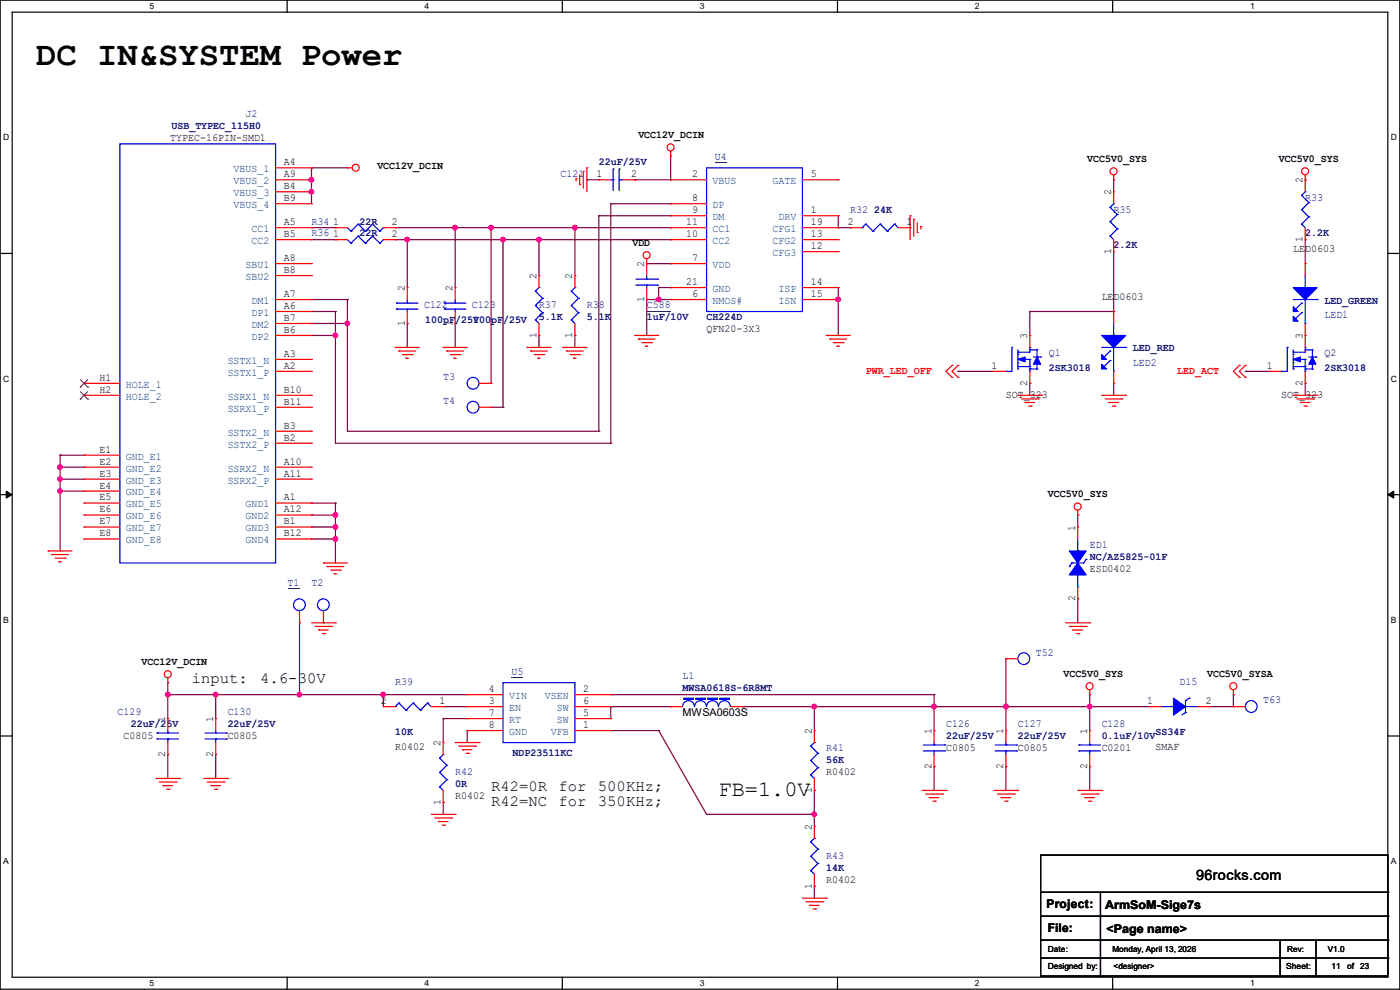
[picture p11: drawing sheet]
<svg xmlns="http://www.w3.org/2000/svg" width="297mm" height="210mm" viewBox="0 0 297 210" stroke-linecap="round" stroke-linejoin="round" font-family="sans-serif">
<path d="M0 0h297v209.8h-297zM2.6 2.6h291.8v204.7h-291.8z" fill="none" stroke="#000" stroke-width=".25"/>
<g fill="#fff">
<path d="M31.7 .3h1v2h-1z"/>
<path d="M31.7 207.6h1v1.9h-1z"/>
</g>
<path d="M60.9 0v2.6M60.9 207.3v2.5" fill="none" stroke="#000" stroke-width=".25"/>
<g fill="#fff">
<path d="M90.1 .3h1v2h-1z"/>
<path d="M90.1 207.6h1v1.9h-1z"/>
</g>
<path d="M119.3 0v2.6M119.3 207.3v2.5" fill="none" stroke="#000" stroke-width=".25"/>
<g fill="#fff">
<path d="M148.5 .3h.9v2h-.9z"/>
<path d="M148.5 207.6h.9v1.9h-.9z"/>
</g>
<path d="M177.7 0v2.6M177.7 207.3v2.5" fill="none" stroke="#000" stroke-width=".25"/>
<g fill="#fff">
<path d="M206.8 .3h1v2h-1z"/>
<path d="M206.8 207.6h1v1.9h-1z"/>
</g>
<path d="M236.1 0v2.6M236.1 207.3v2.5" fill="none" stroke="#000" stroke-width=".25"/>
<g fill="#fff">
<path d="M265.2 .3h1v2h-1z"/>
<path d="M265.2 207.6h1v1.9h-1z"/>
<path d="M.7 28.2h1.2v1.9h-1.2z"/>
<path d="M295.1 28.2h1.2v1.9h-1.2z"/>
<path d="M.7 79.3h1.2v2h-1.2z"/>
<path d="M295.1 79.3h1.2v2h-1.2z"/>
</g>
<path d="M0 53.8h2.6M294.4 53.8h2.6" fill="none" stroke="#000" stroke-width=".25"/>
<g fill="#fff">
<path d="M.7 130.5h1.2v2h-1.2z"/>
<path d="M295.1 130.5h1.1v2h-1.1z"/>
</g>
<path d="M0 104.9h2.6M294.4 104.9h2.6" fill="none" stroke="#000" stroke-width=".25"/>
<path d="M1.3 104.2l1.3 .7-1.3 .8zM294.4 104.9l1.3-.7v1.5z" fill="#000" stroke="#000" stroke-width=".21"/>
<g fill="#fff">
<path d="M.7 181.7h1.2v2h-1.2z"/>
<path d="M295.1 181.7h1.1v2h-1.1z"/>
</g>
<g fill="none" stroke="#000" stroke-width=".25">
<path d="M0 156.1h2.6M294.4 156.1h2.6M220.8 181.4h73.6v25.7h-73.6zM220.8 189.3h73.6M220.8 194.4h73.6M220.8 199.4h73.6M233.5 189.3v17.8M271.6 199.4v7.7M279.2 199.4v7.7M294.4 189.3h.1M294.4 194.4h.1M294.4 199.4h.1"/>
<path d="M220.8 203.2h73.6M233.5 207.1h.1M271.6 207.1h.1M279.2 207.1h.1M294.4 203.2h.1"/>
</g>
<g fill="none" stroke="#800040" stroke-width=".25">
<path d="M66.1 35.6h.1M66.1 38.1h.1M66.1 35.6h7.6M66.1 35.6v7.6M124.5 38.1h.1M124.5 38.1h2.5M134.7 38.1h.1M134.7 38.1h7.6M142.3 38.1h.1M142.3 33.1v5M236.3 38.1h.1M236.3 38.1v2.6"/>
<path d="M66.1 40.7h.1M66.1 50.8h5.1M66.1 48.3h5.1M71.2 50.8h.1M71.2 48.3h.1M83.9 50.8h.1M83.9 48.3h.1M83.9 50.8h58.4M83.9 48.3h58.4M86.4 50.8h.1M86.4 50.8v10.2M96.6 48.3h.1"/>
<path d="M96.6 48.3v12.7M104.2 48.3h.1M104.2 48.3v33M106.7 50.8h.1M106.7 50.8v35.6M114.3 50.8h.1M114.3 50.8v7.7M122 48.3h.1M122 48.3v10.2M127 45.8h.1M127 45.8v45.7M127 45.8h15.3"/>
<path d="M129.6 43.2h.1M129.6 43.2h12.7M129.6 43.2v50.8M137.2 55.9h5.1M142.3 48.3h.1M142.3 50.8h.1M142.3 55.9h.1M177.8 48.3h.1M177.8 48.3h2.6M177.8 45.8v2.5M180.4 48.3h.1M236.3 53.4h.1"/>
<path d="M236.3 53.4v12.7M276.9 50.8h.1M276.9 50.8v5.1M66.1 63.5h.1M66.1 68.6h.1M66.1 66.1h.1M66.1 71.2h.1M66.1 63.5h7.6M66.1 68.6h7.6M66.1 66.1h5.1M66.1 71.2h5.1M71.2 66.1h.1"/>
<path d="M71.2 71.2h.1M71.2 66.1v27.9h58.4M73.7 63.5h.1M73.7 68.6h.1M73.7 63.5v28h53.3M86.4 68.6h.1M86.4 68.6v5.1M96.6 68.6h.1M96.6 68.6v5.1M114.3 71.2h.1M114.3 71.2v2.5M122 71.2h.1"/>
<path d="M122 71.2v2.5M137.2 63.5h.1M137.2 63.5h5.1M137.2 63.5v7.7M139.7 61h.1M139.7 63.5h.1M139.7 61v2.5M139.7 61h2.6M142.3 61h.1M142.3 63.5h.1M177.8 71.2h.1M177.8 63.5h.1"/>
<path d="M177.8 61v10.2M203.2 78.8h.1M203.2 78.8h7.7M218.5 66.1h.1M218.5 66.1h17.8M218.5 66.1v5.1M236.3 66.1h.1M264.2 78.8h.1M264.2 78.8h5.1M12.7 96.6h.1M12.7 99.1h.1M12.7 96.6h5.1"/>
<path d="M12.7 96.6v20.3M12.7 99.1h5.1M104.2 86.4h2.5M106.7 86.4h.1M127 91.5h.1M129.6 94h.1M218.5 81.3h.1M218.5 81.3v2.6M236.3 81.3h.1M236.3 81.3v2.6M276.9 81.3h.1M276.9 81.3v2.6"/>
<path d="M12.7 101.6h.1M12.7 104.2h.1M12.7 101.6h5.1M12.7 104.2h5.1M66.1 106.7h.1M66.1 109.3h.1M66.1 111.8h.1M66.1 114.3h.1M66.1 106.7h5.1M66.1 109.3h5.1M66.1 111.8h5.1M66.1 114.3h5.1"/>
<path d="M71.2 106.7h.1M71.2 109.3h.1M71.2 111.8h.1M71.2 114.3h.1M71.2 106.7v12.7M228.6 109.3h.1M228.6 109.3v2.5M63.5 132.1h.1M63.5 132.1v15.3M213.4 139.7h.1M213.4 139.7v15.3M228.6 127h.1"/>
<path d="M228.6 127v5.1M35.6 147.4h.1M35.6 144.8h.1M35.6 147.4h63.5M35.6 144.8v7.6M45.8 147.4h.1M45.8 147.4v5M63.5 147.4h.1M81.3 147.4h.1M81.3 147.4v2.5M94 152.4h.1M94 149.9h.1"/>
<path d="M94 152.4v5.1M94 149.9h5.1M94 152.4h5.1M99.1 155h.1M99.1 155v2.5M129.6 155h.1M129.6 149.9h.1M129.6 147.4h68.6M129.6 155h10.1M129.6 149.9h12.7M129.6 149.9v2.5M139.7 155h.1"/>
<path d="M139.7 155l10.2 17.8M142.3 149.9h.1M157.5 149.9h.1M157.5 149.9h86.4M172.8 149.9h.1M172.8 149.9v5.1M198.2 149.9h.1M198.2 147.4h.1M198.2 147.4v7.6M213.4 149.9h.1M231.2 149.9h.1M231.2 147.4h.1"/>
<path d="M231.2 147.4v7.6M256.6 149.9h5.1M261.7 149.9h.1M261.7 147.4h.1M261.7 147.4v2.5M35.6 160.1h.1M35.6 160.1v5M45.8 160.1h.1M45.8 160.1v5M94 170.2h.1M94 170.2v2.6M149.9 172.8h.1"/>
<path d="M149.9 172.8h22.9M172.8 167.7h.1M172.8 172.8h.1M172.8 167.7v7.6M198.2 162.6h.1M198.2 162.6v5.1M213.4 162.6h.1M213.4 162.6v5.1M231.2 162.6h.1M231.2 162.6v5.1M172.8 188h.1M172.8 188v2.5"/>
</g>
<g fill="#f0f" stroke="#f0f" stroke-width=".25">
<circle cx="71.1" cy="109.2" r=".49"/>
<circle cx="71.1" cy="111.8" r=".49"/>
<circle cx="71.1" cy="114.3" r=".49"/>
<circle cx="12.7" cy="99.1" r=".49"/>
<circle cx="12.7" cy="101.6" r=".49"/>
<circle cx="12.7" cy="104.2" r=".49"/>
<circle cx="121.9" cy="48.3" r=".49"/>
<circle cx="96.5" cy="48.3" r=".49"/>
<circle cx="86.4" cy="50.8" r=".49"/>
<circle cx="73.7" cy="68.6" r=".49"/>
<circle cx="71.1" cy="71.1" r=".49"/>
<circle cx="114.3" cy="50.8" r=".49"/>
<circle cx="66.1" cy="38.1" r=".49"/>
<circle cx="66.1" cy="40.7" r=".49"/>
<circle cx="45.7" cy="147.3" r=".49"/>
<circle cx="35.6" cy="147.3" r=".49"/>
<circle cx="172.7" cy="172.7" r=".49"/>
<circle cx="231.2" cy="149.9" r=".49"/>
<circle cx="213.4" cy="149.9" r=".49"/>
<circle cx="198.1" cy="149.9" r=".49"/>
<circle cx="172.7" cy="149.9" r=".49"/>
<circle cx="81.3" cy="147.3" r=".49"/>
<circle cx="63.5" cy="147.3" r=".49"/>
<circle cx="104.2" cy="48.3" r=".49"/>
<circle cx="106.7" cy="50.8" r=".49"/>
<circle cx="177.8" cy="63.5" r=".49"/>
<circle cx="139.7" cy="63.5" r=".49"/>
</g>
<g fill="none" stroke="#f00" stroke-width=".25">
<path d="M58.5 35.6h7.6M58.5 38.1h7.6M66.1 35.6h.1M66.1 38.1h.1M73.7 35.6h.1M73.7 35.6h1M122.2 37.9h.1M122.2 37.9v.5M123 39.2h.1M123 37.1v2.1M123.7 36.4h.1M123.7 36.4v3.5"/>
<path d="M124.5 35.6h.1M124.5 35.6v5.1M127 38.1h.1M127 38.1h2.6M132.1 38.1h2.6M134.7 38.1h.1M142.3 33.1h.1M142.3 38.1h.1M142.3 32v1.1M142.3 38.1h7.6M170.2 38.1h7.6M177.8 38.1h.1"/>
<path d="M236.3 38.1h.1M236.3 37.1v1M276.9 38.1h.1M276.9 37.1v3.6M58.5 43.2h7.6M58.5 48.3h7.6M58.5 50.8h7.6M58.5 55.9h7.6M58.5 58.5h7.6M58.5 40.7h7.6M66.1 48.3h.1M66.1 55.9h.1"/>
<path d="M66.1 43.2h.1M66.1 58.5h.1M66.1 50.8h.1M66.1 40.7h.1M71.2 48.3h.1M71.2 50.8h.1M71.2 48.3h2.5M71.2 50.8h2.5M81.3 48.3h2.6M81.3 50.8h2.6M83.9 48.3h.1M83.9 50.8h.1"/>
<path d="M114.3 58.5h.1M114.3 58.5v2.5M122 58.5h.1M122 58.5v2.5M137.2 55.9h.1M137.2 54.9v3.6M142.3 43.2h.1M142.3 45.8h.1M142.3 48.3h.1M142.3 50.8h.1M142.3 55.9h.1M142.3 43.2h7.6"/>
<path d="M142.3 45.8h7.6M142.3 48.3h7.6M142.3 50.8h7.6M142.3 55.9h7.6M170.2 45.8h7.6M170.2 48.3h7.6M170.2 50.8h7.6M170.2 53.4h7.6M177.8 53.4h.1M177.8 50.8h.1M177.8 48.3h.1M177.8 45.8h.1"/>
<path d="M180.4 48.3h.1M180.4 48.3h2.5M190.5 48.3h2.6M193.1 45.8h.1M193.1 48.3h.1M193.1 45.8v5M193.8 46.5h.1M193.8 46.5v3.6M194.6 49.3h.1M194.6 47.3v2M195.4 48h.1M195.4 48v.6"/>
<path d="M236.3 53.4h.1M236.3 40.7h.1M236.3 40.7v2.5M236.3 50.8v2.6M276.9 55.9h.1M276.9 50.8h.1M276.9 48.3v2.5M276.9 55.9v2.6M58.5 71.2h7.6M58.5 63.5h7.6M58.5 78.8h7.6M58.5 76.2h7.6"/>
<path d="M58.5 66.1h7.6M58.5 68.6h7.6M66.1 78.8h.1M66.1 76.2h.1M66.1 66.1h.1M66.1 63.5h.1M66.1 68.6h.1M66.1 71.2h.1M83.9 73.7h.1M83.9 73.7h5M84.6 74.5h.1M84.6 74.5h3.6"/>
<path d="M85.4 75.2h2M86.1 76h.1M86.1 76h.6M86.4 68.6h.1M86.4 61h.1M86.4 61v2.5M86.4 66.1v2.5M87.4 75.2h.1M94 73.7h.1M94 73.7h5.1M94.8 74.5h.1M94.8 74.5h3.5"/>
<path d="M95.5 75.2h2.1M96.3 76h.1M96.3 76h.5M96.6 68.6h.1M96.6 61h.1M96.6 61v2.5M96.6 66.1v2.5M97.6 75.2h.1M111.8 73.7h.1M111.8 73.7h5.1M112.6 74.5h.1M112.6 74.5h3.5"/>
<path d="M113.3 75.2h2.1M114.1 76h.1M114.1 76h.5M114.3 71.2h.1M114.3 68.6v2.6M115.4 75.2h.1M119.4 73.7h.1M119.4 73.7h5.1M120.2 74.5h.1M120.2 74.5h3.5M120.9 75.2h2.1M121.7 76h.1"/>
<path d="M121.7 76h.5M122 71.2h.1M122 68.6v2.6M123 75.2h.1M134.7 71.2h.1M134.7 71.2h5M135.4 71.9h.1M135.4 71.9h3.6M136.2 72.7h2M136.9 73.4h.1M136.9 73.4h.6M137.2 63.5h.1"/>
<path d="M137.2 61v2.5M138.2 72.7h.1M142.3 61h.1M142.3 63.5h.1M142.3 61h7.6M142.3 63.5h7.6M170.2 61h7.6M170.2 63.5h7.6M175.3 71.2h.1M175.3 71.2h5.1M176.1 71.9h.1M176.1 71.9h3.5"/>
<path d="M176.8 72.7h2.1M177.6 73.4h.1M177.6 73.4h.5M177.8 63.5h.1M177.8 61h.1M178.9 72.7h.1M202 77.5h.1M202 77.5l-1.3 1.3 1.3 1.3M203.2 77.5h.1M203.2 77.5l-1.2 1.3 1.2 1.3M210.9 78.8h.1M210.9 78.8h2.5"/>
<path d="M218.5 71.2h.1M218.5 71.2v2.5M218.5 78.8v2.5M236.3 66.1h.1M236.3 66.1v2.5M236.3 78.8v2.5M262.9 77.5h.1M262.9 77.5l-1.2 1.3 1.2 1.3M264.2 77.5h.1M264.2 77.5l-1.3 1.3 1.3 1.3M269.3 78.8h.1M269.3 78.8h2.5"/>
<path d="M276.9 71.2h.1M276.9 68.6v5.1M276.9 78.8v2.5M17.8 96.6h.1M17.8 99.1h.1M17.8 81.3h.1M17.8 83.9h.1M17.8 83.9h7.6M17.8 99.1h7.6M17.8 96.6h7.6M17.8 81.3h7.6M58.5 83.9h7.6"/>
<path d="M58.5 99.1h7.6M58.5 86.4h7.6M58.5 91.5h7.6M58.5 94h7.6M66.1 99.1h.1M66.1 86.4h.1M66.1 83.9h.1M66.1 91.5h.1M66.1 94h.1M101.6 86.4h2.6M101.6 81.3h2.6M104.2 81.3h.1"/>
<path d="M104.2 86.4h.1M202 80.1h.1M203.2 80.1h.1M215.9 83.9h5.1M216.7 84.6h3.6M217.5 85.4h.1M217.5 85.4h2M218.2 86.1h.5M218.5 81.3h.1M218.7 86.1h.1M220.3 84.6h.1M221 83.9h.1"/>
<path d="M233.7 83.9h5.1M234.5 84.6h3.5M235.2 85.4h.1M235.2 85.4h2.1M236 86.1h.5M236.3 81.3h.1M236.5 86.1h.1M238 84.6h.1M238.8 83.9h.1M262.9 80.1h.1M264.2 80.1h.1M274.4 83.9h5"/>
<path d="M275.1 84.6h3.6M275.9 85.4h.1M275.9 85.4h2M276.6 86.1h.6M276.9 81.3h.1M277.2 86.1h.1M278.7 84.6h.1M279.4 83.9h.1M10.2 116.9h.1M10.2 116.9h5.1M11 117.6h.1M11 117.6h3.5"/>
<path d="M11.7 118.4h2.1M12.5 119.2h.1M12.5 119.2h.5M13.8 118.4h.1M17.8 101.6h.1M17.8 104.2h.1M17.8 106.7h.1M17.8 109.3h.1M17.8 111.8h.1M17.8 114.3h.1M17.8 106.7h7.6M17.8 101.6h7.6"/>
<path d="M17.8 109.3h7.6M17.8 114.3h7.6M17.8 111.8h7.6M17.8 104.2h7.6M58.5 106.7h7.6M58.5 101.6h7.6M58.5 109.3h7.6M58.5 114.3h7.6M58.5 111.8h7.6M66.1 106.7h.1M66.1 101.6h.1M66.1 109.3h.1"/>
<path d="M66.1 114.3h.1M66.1 111.8h.1M68.6 119.4h.1M68.6 119.4h5.1M228.6 109.3h.1M228.6 111.8h.1M228.6 108.2v1.1M228.6 111.8v2.5M63.5 132.1h.1M63.5 129.6v2.5M66.1 132.1h5.1M66.8 132.9h3.6"/>
<path d="M67.6 133.6h.1M67.6 133.6h2M68.4 134.4h.5M68.6 132.1h.1M68.6 129.6v2.5M68.9 134.4h.1M69.4 120.2h.1M69.4 120.2h3.5M70.1 120.9h2.1M70.4 132.9h.1M70.9 121.7h.1M70.9 121.7h.5"/>
<path d="M71.2 132.1h.1M72.2 120.9h.1M213.4 139.7h.1M213.4 139.7h2.5M226.1 132.1h5.1M226.9 132.9h3.5M227.6 133.6h.1M227.6 133.6h2.1M228.4 134.4h.5M228.6 127h.1M228.6 124.5v2.5M228.9 134.4h.1"/>
<path d="M230.4 132.9h.1M231.2 132.1h.1M35.6 144.8h.1M35.6 152.4h.1M35.6 143.8v1M35.6 152.4v2.6M35.6 157.5v2.6M45.8 152.4h.1M45.8 152.4v2.6M45.8 157.5v2.6M81.3 149.9h.1M81.3 149.9h2.6"/>
<path d="M91.5 149.9h2.5M94 149.9h.1M94 157.5h.1M94 157.5v2.6M96.6 157.5h5M97.3 158.3h3.6M98.1 159h.1M98.1 159h2M98.8 159.8h.6M99.1 149.9h.1M99.1 147.4h.1M99.1 152.4h.1"/>
<path d="M99.1 155h.1M99.1 149.9h7.6M99.1 155h7.6M99.1 147.4h7.6M99.1 152.4h7.6M99.4 159.8h.1M100.9 158.3h.1M101.6 157.5h.1M122 149.9h7.6M122 155h7.6M122 147.4h7.6M122 152.4h7.6"/>
<path d="M129.6 155h.1M129.6 147.4h.1M129.6 152.4h.1M129.6 149.9h.1M142.3 149.9h.1M142.3 149.9h2.5M155 149.9h2.5M157.5 149.9h.1M172.8 155h.1M172.8 155v2.5M198.2 155h.1M198.2 155v2.5"/>
<path d="M213.4 155h.1M213.4 155v2.5M231.2 147.4h.1M231.2 155h.1M231.2 146.3v1.1M231.2 155v2.5M243.9 149.9h.1M243.9 149.9h2.5M254 149.9h2.6M256.6 149.9h.1M261.7 147.4h.1M261.7 149.9h.1"/>
<path d="M261.7 146.3v1.1M261.7 149.9h2.5M33.1 165.1h5M33.8 165.9h3.6M34.6 166.7h.1M34.6 166.7h2M35.3 167.4h.6M35.6 160.1h.1M35.9 167.4h.1M37.4 165.9h.1M38.1 165.1h.1M43.2 165.1h5.1"/>
<path d="M44 165.9h3.5M44.7 166.7h.1M44.7 166.7h2.1M45.5 167.4h.5M45.8 160.1h.1M46 167.4h.1M47.5 165.9h.1M48.3 165.1h.1M91.5 172.8h5.1M92.2 173.5h3.6M93 174.3h.1M93 174.3h2"/>
<path d="M93.8 175h.5M94 170.2h.1M94 167.7v2.5M94.3 175h.1M95.8 173.5h.1M96.6 172.8h.1M172.8 167.7h.1M172.8 175.3h.1M172.8 165.1v2.6M172.8 175.3v2.5M195.6 167.7h5.1M196.4 168.4h3.5"/>
<path d="M197.1 169.2h.1M197.1 169.2h2.1M197.9 170h.5M198.2 162.6h.1M198.2 160.1v2.5M198.4 170h.1M199.9 168.4h.1M200.7 167.7h.1M210.9 167.7h5M211.6 168.4h3.6M212.4 169.2h.1M212.4 169.2h2"/>
<path d="M213.1 170h.6M213.4 162.6h.1M213.4 160.1v2.5M213.7 170h.1M215.2 168.4h.1M215.9 167.7h.1M228.6 167.7h5.1M229.4 168.4h3.6M230.2 169.2h.1M230.2 169.2h2M230.9 170h.5M231.2 162.6h.1"/>
<path d="M231.2 160.1v2.5M231.4 170h.1M233 168.4h.1M233.7 167.7h.1M170.2 190.5h5.1M171 191.3h3.5M171.7 192.1h.1M171.7 192.1h2.1M172.5 192.8h.5M172.8 188h.1M172.8 185.5v2.5M173 192.8h.1"/>
<path d="M174.5 191.3h.1M175.3 190.5h.1"/>
<circle cx="75.5" cy="35.6" r=".74"/>
<circle cx="142.3" cy="31.3" r=".74"/>
<circle cx="236.2" cy="36.3" r=".74"/>
<circle cx="276.9" cy="36.3" r=".74"/>
<circle cx="137.2" cy="54.1" r=".74"/>
<circle cx="228.6" cy="107.5" r=".74"/>
<circle cx="35.6" cy="143" r=".74"/>
<circle cx="231.2" cy="145.6" r=".74"/>
<circle cx="261.6" cy="145.6" r=".74"/>
</g>
<g fill="none" stroke="#00f" stroke-width=".25">
<path d="M25.4 30.5h33.1v88.9h-33.1zM129.6 38.1h.5M130.1 38.1h.1M130.1 35.9h.1M130.1 35.9v4.5M131.4 35.9h.1M131.4 38.1h.1M131.4 38.1h.7M131.4 35.9v4.5M149.9 35.6h20.3v30.5h-20.3zM73.7 48.3l.8 .8M73.7 50.8l.8 .8"/>
<path d="M74.5 49.1h.1M74.5 51.6h.1M76 47.5h.1M76 50.1h.1M76 47.5l-1.5 1.6M76 47.5l1.5 1.6M76 50.1l-1.5 1.5M76 50.1l1.5 1.5M77.5 49.1h.1M77.5 51.6h.1M79 47.5h.1M79 50.1h.1"/>
<path d="M79 47.5l-1.5 1.6M79 47.5l1.6 1.6M79 50.1l-1.5 1.5M79 50.1l1.6 1.5M80.6 49.1h.1M80.6 51.6h.1M81.3 48.3h.1M81.3 50.8h.1M81.3 48.3l-.7 .8M81.3 50.8l-.7 .8M134.9 59.2h4.6M137.2 59.2h.1"/>
<path d="M137.2 58.5v.7M139.5 59.2h.1M182.9 48.3h.1M183.7 47.5h.1M183.7 47.5l1.5 1.6M183.7 47.5l-.8 .8M185.2 49.1h.1M186.7 47.5h.1M186.7 47.5l1.6 1.6M186.7 47.5l-1.5 1.6M188.3 49.1h.1M189.8 47.5h.1"/>
<path d="M189.8 47.5l.7 .8M189.8 47.5l-1.5 1.6M235.5 50.1h.1M235.5 47h.1M235.5 44h.1M235.5 50.1l.8 .7M235.5 47l1.5 1.6M235.5 44l1.5 1.5M236.3 43.2h.1M236.3 43.2l-.8 .8M237 48.6h.1M237 45.5h.1"/>
<path d="M237 48.6l-1.5 1.5M237 45.5l-1.5 1.5M276.1 47.5h.1M276.1 44.5h.1M276.1 41.4h.1M276.1 47.5l.8 .8M276.1 44.5l1.6 1.5M276.1 41.4l1.6 1.6M276.9 40.7h.1M276.9 58.5v2.5M276.9 40.7l-.8 .7M277.7 46h.1"/>
<path d="M277.7 43h.1M277.7 46l-1.6 1.5M277.7 43l-1.6 1.5M84.1 64.3h.1M84.1 65.6h.1M84.1 64.3h4.6M84.1 65.6h4.6M86.4 65.6h.1M86.4 64.3h.1M86.4 63.5v.8M86.4 65.6v.5M94.3 64.3h.1"/>
<path d="M94.3 65.6h.1M94.3 64.3h4.5M94.3 65.6h4.5M96.6 65.6h.1M96.6 64.3h.1M96.6 63.5v.8M96.6 65.6v.5M113.6 67.9h.1M113.6 64.8h.1M113.6 61.8h.1M113.6 67.9l.7 .7M113.6 64.8l1.5 1.5"/>
<path d="M113.6 61.8l1.5 1.5M114.3 61h.1M114.3 61l-.7 .8M115.1 66.3h.1M115.1 63.3h.1M115.1 66.3l-1.5 1.6M115.1 63.3l-1.5 1.5M121.2 67.9h.1M121.2 64.8h.1M121.2 61.8h.1M121.2 67.9l.8 .7M121.2 64.8l1.5 1.5"/>
<path d="M121.2 61.8l1.5 1.5M122 61h.1M122 61l-.8 .8M122.7 66.3h.1M122.7 63.3h.1M122.7 66.3l-1.5 1.6M122.7 63.3l-1.5 1.5M134.9 60.5h4.6M137.2 60.5h.1M137.2 60.5v.5M139.5 60.5h.1M213.4 78.8h.1"/>
<path d="M214.7 73.7h.1M214.7 73.7v5.1h-1.3M215.9 74.7h.1M215.9 77h.1M215.9 78.3h.1M215.9 75.2h.1M215.9 77.8h2.6M215.9 76.2h2.6M215.9 74.2v1M215.9 75.5v1.5M215.9 77.3v1M218.5 77.8h.1"/>
<path d="M218.5 76.2h.1M218.5 78.8h.1M218.5 78.3h.1M218.5 73.7h.1M218.5 73.7v1h-2.6M218.5 76.2v2.6M218.5 74.2h1.5M218.5 78.3h1.5M219.2 75.7h1.6M220 74.2h.1M220 75.7h.1M220 78.3h.1"/>
<path d="M220 74.2v1.5M220 77.3v1M220.8 75.7h.1M233.7 73.7h5.1M235.5 74.5h.1M235.5 76.5h.1M235.5 74.5l-1.3 1.2M235.5 76.5l-1.3 1.3M236.3 71.2h.1M236.3 78.8h.1M236.3 68.6v2.6M236.3 73.7v5.1"/>
<path d="M238.8 73.7h.1M271.8 78.8h.1M273.1 73.7h.1M273.1 73.7v5.1h-1.3M274.4 74.7h.1M274.4 77h.1M274.4 78.3h.1M274.4 75.2h.1M274.4 63.5h5M274.4 77.8h2.5M274.4 76.2h2.5M274.4 74.2v1"/>
<path d="M274.4 75.5v1.5M274.4 77.3v1M276.1 64.3h.1M276.1 66.3h.1M276.1 64.3l-1.2 1.3M276.1 66.3l-1.2 1.3M276.9 61h.1M276.9 68.6h.1M276.9 77.8h.1M276.9 76.2h.1M276.9 78.8h.1M276.9 78.3h.1"/>
<path d="M276.9 73.7h.1M276.9 63.5v5.1M276.9 73.7v1h-2.5M276.9 76.2v2.6M276.9 74.2h1.5M276.9 78.3h1.5M277.7 75.7h1.5M278.4 74.2h.1M278.4 75.7h.1M278.4 78.3h.1M278.4 74.2v1.5M278.4 77.3v1"/>
<path d="M279.2 75.7h.1M279.4 63.5h.1M227.4 119.4h.1M227.4 119.4l-.5 .8M228.6 116.9h.1M228.6 114.3v2.6M230.4 118.7h.1M230.4 118.7l-.5 .7h-2.5M226.9 120.2h.1M228.6 124.5h.1M228.6 122v2.5M33.3 156.8h.1"/>
<path d="M33.3 155.5h.1M33.3 156.8h4.6M33.3 155.5h4.6M35.6 155.5h.1M35.6 156.8h.1M35.6 155v.5M35.6 156.8v.7M43.5 156.8h4.5M43.5 155.5h4.5M45.8 155.5h.1M45.8 156.8h.1M45.8 155v.5"/>
<path d="M45.8 156.8v.7M48 156.8h.1M48 155.5h.1M83.9 149.9h.1M84.6 149.1h.1M84.6 149.1l1.5 1.6M84.6 149.1l-.7 .8M86.1 150.7h.1M87.7 149.1h.1M87.7 149.1l1.5 1.6M87.7 149.1l-1.6 1.6M89.2 150.7h.1"/>
<path d="M90.7 149.1h.1M90.7 149.1l.8 .8M90.7 149.1l-1.5 1.6M106.7 144.8h15.3v12.7h-15.3zM152.4 149.9a1.27 1.27 0 0 0-1.3-1.3 1.27 1.27 0 0 0-1.2 1.3 1.27 1.27 0 0 0-1.3-1.3 1.27 1.27 0 0 0-1.3 1.3 1.25 1.25 0 0 0-1.2-1.3 1.25 1.25 0 0 0-1.3 1.3M154.9 149.9a1.25 1.25 0 0 0-1.2-1.3 1.25 1.25 0 0 0-1.3 1.3M172 158.3h.1M172 158.3l1.5 1.5M172.8 157.5h.1M172.8 157.5l-.8 .8M173.5 159.8h.1M173.5 159.8l-1.5 1.5"/>
<path d="M195.9 159.3h4.5M195.9 158h4.5M198.2 158h.1M198.2 159.3h.1M198.2 157.5v.5M198.2 159.3v.8M200.4 159.3h.1M200.4 158h.1M211.1 159.3h4.6M211.1 158h4.6M213.4 158h.1M213.4 159.3h.1"/>
<path d="M213.4 157.5v.5M213.4 159.3v.8M215.7 159.3h.1M215.7 158h.1M228.9 159.3h.1M228.9 158h.1M228.9 159.3h4.6M228.9 158h4.6M231.2 158h.1M231.2 159.3h.1M231.2 157.5v.5M231.2 159.3v.8"/>
<path d="M246.4 149.9h2.6M249 149.9h.1M251.5 151.2h.1M251.5 148.6h.1M251.5 149.9h2.5M251.5 151.2l-.8 .5M251.5 148.6v2.6M252.3 148.1h.1M252.3 148.1l-.8 .5M254 149.9h.1M93.3 166.9h.1M93.3 163.9h.1"/>
<path d="M93.3 160.8h.1M93.3 166.9l.7 .8M93.3 163.9l1.5 1.5M93.3 160.8l1.5 1.5M94 160.1h.1M94 160.1l-.7 .7M94.8 165.4h.1M94.8 162.3h.1M94.8 165.4l-1.5 1.5M94.8 162.3l-1.5 1.6M172 164.4h.1M172 161.3h.1"/>
<path d="M172 178.6h.1M172 164.4l.8 .7M172 161.3l1.5 1.6M172 178.6l1.5 1.5M172.8 177.8h.1M172.8 177.8l-.8 .8M173.5 162.9h.1M173.5 162.9l-1.5 1.5M172 184.7h.1M172 181.7h.1M172 184.7l.8 .8M172 181.7l1.5 1.5"/>
<path d="M173.5 183.2h.1M173.5 180.1h.1M173.5 183.2l-1.5 1.5M173.5 180.1l-1.5 1.6"/>
<circle cx="100.4" cy="81.3" r="1.25"/>
<circle cx="100.4" cy="86.4" r="1.25"/>
<circle cx="63.5" cy="128.3" r="1.25"/>
<circle cx="68.6" cy="128.3" r="1.25"/>
<circle cx="217.2" cy="139.7" r="1.25"/>
<circle cx="265.5" cy="149.9" r="1.25"/>
</g>
<g fill="#00f" stroke="#00f" stroke-width=".25">
<path d="M274.4 61h5l-2.5 2.5z"/>
<path d="M274.4 65.1l1 1h-1z"/>
<path d="M274.4 67.1l1 1h-1z"/>
<path d="M215.9 76.2l1.6-.5v1.1z"/>
<path d="M220 75.7l.8 1.6h-1.6z"/>
<path d="M233.7 71.2h5.1l-2.5 2.5z"/>
<path d="M233.7 75.2l1 1h-1z"/>
<path d="M233.7 77.3l1 1h-1z"/>
<path d="M274.4 76.2l1.5-.5v1.1z"/>
<path d="M278.4 75.7l.8 1.6h-1.5z"/>
<path d="M226.9 116.9h3.5l-1.8 2.5z" fill-rule="evenodd"/>
<path d="M228.6 119.4l1.8 2.6h-3.5z" fill-rule="evenodd"/>
<path d="M145.1 148.1h2v.3h-2z" fill-rule="evenodd"/>
<path d="M147.6 148.1h2v.3h-2z" fill-rule="evenodd"/>
<path d="M150.2 148.1h2v.3h-2z" fill-rule="evenodd"/>
<path d="M152.7 148.1h2v.3h-2z" fill-rule="evenodd"/>
<path d="M249 148.1l2.5 1.8-2.5 1.8z" fill-rule="evenodd"/>
</g>
<path d="M151.7 34.5h2.5M137.2 66h5.1M61 124.9h2.5M108.5 143.7h2.5" fill="none" stroke="#000080" stroke-width=".21"/>
<path d="M17 82.1h.1M17 84.7h.1M17.1 80.6l1.5 1.5M17.1 83.1l1.5 1.6M18.6 80.6l-1.6 1.5M18.6 83.1l-1.6 1.6M18.6 82.1h.1M18.6 84.7h.1" fill="none" stroke="#804000" stroke-width=".21"/>
<text font-size="7.2" x="7.7" y="13.7">DC IN&amp;SYSTEM Power</text>
<text font-size="4.7" x="152.4" y="168.8">FB=1.0V</text>
<g font-size="3.3">
<text x="40.7" y="144.9">input:</text>
<text x="55.2" y="144.9">4.6-30V</text>
<text x="104.2" y="167.8">R42=0R</text>
<text x="118.5" y="167.8">for</text>
<text x="126.8" y="167.8">500KHz;</text>
<text x="104.2" y="171.1">R42=NC</text>
<text x="118.5" y="171.1">for</text>
<text x="126.8" y="171.1">350KHz;</text>
</g>
<text font-size="3" x="253.8" y="186.7">96rocks.com</text>
<g font-size="2.5">
<text x="222" y="192.7">Project:</text>
<text x="222.3" y="197.7">File:</text>
<text x="234.5" y="192.9">ArmSoM-Sige7s</text>
<text x="234.7" y="198">&lt;Page name&gt;</text>
</g>
<g font-size="2.3">
<text x="36.1" y="29.8">TYPEC-16PIN-SMD1</text>
<text x="135.4" y="29.3">VCC12V_DCIN</text>
<text x="60.2" y="35.1">A4</text>
<text x="80.1" y="35.9">VCC12V_DCIN</text>
<text x="230.7" y="34.4">VCC5V0_SYS</text>
<text x="271.3" y="34.4">VCC5V0_SYS</text>
<text x="60.2" y="37.6">A9</text>
<text x="60.2" y="40.1">B4</text>
<text x="126.5" y="37.6">1</text>
<text x="133.9" y="37.6">2</text>
<text x="146.9" y="37.6">2</text>
<text x="172" y="37.6">5</text>
<text x="235.7" y="41.4" transform="rotate(-90 235.7 41.4)">2</text>
<text x="276.3" y="38.9" transform="rotate(-90 276.3 38.9)">2</text>
<text x="60.2" y="47.8">A5</text>
<text x="60.2" y="42.7">B9</text>
<text x="70.7" y="47.8">1</text>
<text x="83.1" y="47.8">2</text>
<text x="145.6" y="47.8">11</text>
<text x="146.9" y="42.7">8</text>
<text x="146.9" y="45.2">9</text>
<text x="172" y="47.8">19</text>
<text x="172" y="45.2">1</text>
<text x="179.9" y="47.8">2</text>
<text x="192.3" y="47.8">1</text>
<text x="60.2" y="50.3">B5</text>
<text x="70.7" y="50.3">1</text>
<text x="83.1" y="50.3">2</text>
<text x="134.2" y="52.2">VDD</text>
<text x="145.6" y="50.3">10</text>
<text x="172" y="52.8">12</text>
<text x="172" y="50.3">13</text>
<text x="235.7" y="53.9" transform="rotate(-90 235.7 53.9)">1</text>
<text x="274.4" y="53.5">LED0603</text>
<text x="276.3" y="51.4" transform="rotate(-90 276.3 51.4)">1</text>
<text x="60.2" y="55.4">A8</text>
<text x="60.2" y="57.9">B8</text>
<text x="113.8" y="59.2" transform="rotate(-90 113.8 59.2)">2</text>
<text x="121.4" y="59.2" transform="rotate(-90 121.4 59.2)">2</text>
<text x="136.7" y="56.7" transform="rotate(-90 136.7 56.7)">2</text>
<text x="146.9" y="55.4">7</text>
<text x="60.2" y="65.5">A6</text>
<text x="60.2" y="63">A7</text>
<text x="85.9" y="61.8" transform="rotate(-90 85.9 61.8)">2</text>
<text x="96" y="61.8" transform="rotate(-90 96 61.8)">2</text>
<text x="136.7" y="64.1" transform="rotate(-90 136.7 64.1)">1</text>
<text x="145.6" y="60.5">21</text>
<text x="146.9" y="63">6</text>
<text x="172" y="63">15</text>
<text x="172" y="60.5">14</text>
<text x="233.7" y="63.6">LED0603</text>
<text x="60.2" y="68.1">B7</text>
<text x="60.2" y="70.6">B6</text>
<text x="85.9" y="69.1" transform="rotate(-90 85.9 69.1)">1</text>
<text x="96" y="69.1" transform="rotate(-90 96 69.1)">1</text>
<text x="113.8" y="71.7" transform="rotate(-90 113.8 71.7)">1</text>
<text x="121.4" y="71.7" transform="rotate(-90 121.4 71.7)">1</text>
<text x="149.9" y="70.5">QFN20-3X3</text>
<text x="217.9" y="71.9" transform="rotate(-90 217.9 71.9)">3</text>
<text x="276.3" y="71.9" transform="rotate(-90 276.3 71.9)">3</text>
<text x="60.2" y="75.7">A3</text>
<text x="21.1" y="80.8">H1</text>
<text x="21.1" y="83.3">H2</text>
<text x="60.2" y="78.2">A2</text>
<text x="60.2" y="83.3">B10</text>
<text x="210.4" y="78.2">1</text>
<text x="217.9" y="81.8" transform="rotate(-90 217.9 81.8)">2</text>
<text x="268.8" y="78.2">1</text>
<text x="276.3" y="81.8" transform="rotate(-90 276.3 81.8)">2</text>
<text x="60.2" y="85.9">B11</text>
<text x="213.4" y="84.5">SOT_323</text>
<text x="271.8" y="84.5">SOT_323</text>
<text x="60.2" y="90.9">B3</text>
<text x="60.2" y="93.5">B2</text>
<text x="21.1" y="96">E1</text>
<text x="21.1" y="98.6">E2</text>
<text x="21.1" y="101.1">E3</text>
<text x="60.2" y="98.6">A10</text>
<text x="60.2" y="101.1">A11</text>
<text x="21.1" y="103.6">E4</text>
<text x="21.1" y="106.2">E5</text>
<text x="60.2" y="106.2">A1</text>
<text x="222.3" y="105.5">VCC5V0_SYS</text>
<text x="21.1" y="108.7">E6</text>
<text x="21.1" y="111.3">E7</text>
<text x="21.1" y="113.8">E8</text>
<text x="60.2" y="108.7">A12</text>
<text x="60.2" y="113.8">B12</text>
<text x="60.2" y="111.3">B1</text>
<text x="228.1" y="112.6" transform="rotate(-90 228.1 112.6)">1</text>
<text x="231.2" y="121.3">ESD0402</text>
<text x="228.1" y="127.6" transform="rotate(-90 228.1 127.6)">2</text>
<text x="30" y="141.1">VCC12V_DCIN</text>
<text x="225.6" y="143.6">VCC5V0_SYS</text>
<text x="256.1" y="143.6">VCC5V0_SYSA</text>
<text x="80.8" y="149.4">2</text>
<text x="93.3" y="149.4">1</text>
<text x="103.7" y="149.4">3</text>
<text x="103.7" y="146.8">4</text>
<text x="123.7" y="146.8">2</text>
<text x="123.7" y="149.4">6</text>
<text x="243.4" y="149.4">1</text>
<text x="255.8" y="149.4">2</text>
<text x="35.1" y="153.2" transform="rotate(-90 35.1 153.2)">1</text>
<text x="45.2" y="153.2" transform="rotate(-90 45.2 153.2)">1</text>
<text x="103.7" y="151.9">7</text>
<text x="103.7" y="154.4">8</text>
<text x="123.7" y="154.4">1</text>
<text x="123.7" y="151.9">5</text>
<text x="144.8" y="152">MWSA0603S</text>
<text x="172.2" y="155.7" transform="rotate(-90 172.2 155.7)">2</text>
<text x="197.6" y="155.7" transform="rotate(-90 197.6 155.7)">1</text>
<text x="212.9" y="155.7" transform="rotate(-90 212.9 155.7)">1</text>
<text x="230.6" y="155.7" transform="rotate(-90 230.6 155.7)">1</text>
<text x="26.2" y="156.8">C0805</text>
<text x="35.1" y="160.6" transform="rotate(-90 35.1 160.6)">2</text>
<text x="45.2" y="160.6" transform="rotate(-90 45.2 160.6)">2</text>
<text x="48.3" y="156.8">C0805</text>
<text x="83.9" y="159.1">R0402</text>
<text x="93.5" y="158.3" transform="rotate(-90 93.5 158.3)">2</text>
<text x="200.7" y="159.4">C0805</text>
<text x="215.9" y="159.4">C0805</text>
<text x="233.7" y="159.4">C0201</text>
<text x="245.2" y="159.1">SMAF</text>
<text x="175.3" y="164.5">R0402</text>
<text x="197.6" y="163.1" transform="rotate(-90 197.6 163.1)">2</text>
<text x="212.9" y="163.1" transform="rotate(-90 212.9 163.1)">2</text>
<text x="230.6" y="163.1" transform="rotate(-90 230.6 163.1)">2</text>
<text x="93.5" y="170.7" transform="rotate(-90 93.5 170.7)">1</text>
<text x="96.6" y="169.5">R0402</text>
<text x="172.2" y="168.2" transform="rotate(-90 172.2 168.2)">1</text>
<text x="172.2" y="176.1" transform="rotate(-90 172.2 176.1)">2</text>
<text x="172.2" y="188.5" transform="rotate(-90 172.2 188.5)">1</text>
<text x="175.3" y="187.3">R0402</text>
</g>
<g font-size="2.3" fill="#000080">
<text x="36.4" y="27.3">USB_TYPEC_115H0</text>
<text x="52.1" y="24.8">J2</text>
<text x="127" y="34.9">22uF/25V</text>
<text x="151.7" y="33.9">U4</text>
<text x="118.9" y="37.5">C121</text>
<text x="66.1" y="47.6">R34</text>
<text x="76.2" y="47.6">22R</text>
<text x="180.4" y="45.1">R32</text>
<text x="185.5" y="45.1">24K</text>
<text x="236.3" y="45.1">R35</text>
<text x="276.9" y="42.5">R33</text>
<text x="66.1" y="50.2">R36</text>
<text x="76.2" y="50.2">22R</text>
<text x="236.3" y="52.7">2.2K</text>
<text x="276.9" y="50.2">2.2K</text>
<text x="90" y="65.4">C122</text>
<text x="100.1" y="65.4">C123</text>
<text x="114.3" y="65.4">R37</text>
<text x="124.5" y="65.4">R38</text>
<text x="137.2" y="65.4">C588</text>
<text x="281" y="64.4">LED_GREEN</text>
<text x="90.2" y="68.5">100pF/25V</text>
<text x="100.4" y="68.5">100pF/25V</text>
<text x="114.3" y="67.9">5.1K</text>
<text x="124.5" y="67.9">5.1K</text>
<text x="137.2" y="67.9">1uF/10V</text>
<text x="149.9" y="67.9">CH224D</text>
<text x="281" y="67.4">LED1</text>
<text x="222.5" y="75.6">Q1</text>
<text x="240.3" y="77.6">LED2</text>
<text x="240.3" y="74.5">LED_RED</text>
<text x="281" y="75.6">Q2</text>
<text x="94" y="80.6">T3</text>
<text x="222.5" y="78.6">2SK3018</text>
<text x="281" y="78.6">2SK3018</text>
<text x="94" y="85.7">T4</text>
<text x="231.2" y="116.2">ED1</text>
<text x="231.2" y="118.7">NC/AZ5825-01F</text>
<text x="61" y="124.3">T1</text>
<text x="66.1" y="124.3">T2</text>
<text x="108.5" y="143.1">U5</text>
<text x="219.8" y="139.1">T52</text>
<text x="83.9" y="145.4">R39</text>
<text x="144.8" y="144.1">L1</text>
<text x="144.8" y="146.7">MWSA0618S-6R8MT</text>
<text x="250.2" y="145.4">D15</text>
<text x="268" y="149.2">T63</text>
<text x="24.9" y="151.8">C129</text>
<text x="27.7" y="154.3">22uF/25V</text>
<text x="48.3" y="151.8">C130</text>
<text x="48.3" y="154.3">22uF/25V</text>
<text x="83.9" y="155.8">10K</text>
<text x="200.7" y="154.3">C126</text>
<text x="215.9" y="154.3">C127</text>
<text x="233.7" y="154.3">C128</text>
<text x="245.2" y="155.8">SS34F</text>
<text x="108.8" y="160.4">NDP23511KC</text>
<text x="175.3" y="159.4">R41</text>
<text x="175.3" y="161.9">56K</text>
<text x="200.7" y="156.8">22uF/25V</text>
<text x="215.9" y="156.8">22uF/25V</text>
<text x="233.7" y="156.8">0.1uF/10V</text>
<text x="96.6" y="164.5">R42</text>
<text x="96.6" y="167">0R</text>
<text x="175.3" y="182.2">R43</text>
<text x="175.3" y="184.8">14K</text>
</g>
<g font-size="2.3" fill="#004080">
<text x="49.6" y="36.5">VBUS_1</text>
<text x="49.6" y="39.1">VBUS_2</text>
<text x="49.6" y="41.6">VBUS_3</text>
<text x="151.2" y="39.1">VBUS</text>
<text x="163.9" y="39.1">GATE</text>
<text x="49.6" y="44.2">VBUS_4</text>
<text x="151.2" y="44.2">DP</text>
<text x="151.2" y="46.7">DM</text>
<text x="165.1" y="46.7">DRV</text>
<text x="53.4" y="49.2">CC1</text>
<text x="53.4" y="51.8">CC2</text>
<text x="151.2" y="49.2">CC1</text>
<text x="151.2" y="51.8">CC2</text>
<text x="163.9" y="51.8">CFG2</text>
<text x="163.9" y="49.2">CFG1</text>
<text x="52.1" y="56.9">SBU1</text>
<text x="52.1" y="59.4">SBU2</text>
<text x="151.2" y="56.9">VDD</text>
<text x="163.9" y="54.3">CFG3</text>
<text x="53.4" y="64.5">DM1</text>
<text x="151.2" y="61.9">GND</text>
<text x="151.2" y="64.5">NMOS#</text>
<text x="165.1" y="64.5">ISN</text>
<text x="165.1" y="61.9">ISP</text>
<text x="53.4" y="67">DP1</text>
<text x="53.4" y="69.6">DM2</text>
<text x="48.3" y="77.2">SSTX1_N</text>
<text x="53.4" y="72.1">DP2</text>
<text x="26.7" y="82.3">HOLE_1</text>
<text x="48.3" y="79.7">SSTX1_P</text>
<text x="26.7" y="84.8">HOLE_2</text>
<text x="48.3" y="87.3">SSRX1_P</text>
<text x="48.3" y="84.8">SSRX1_N</text>
<text x="48.3" y="92.4">SSTX2_N</text>
<text x="48.3" y="95">SSTX2_P</text>
<text x="26.7" y="97.5">GND_E1</text>
<text x="26.7" y="100">GND_E2</text>
<text x="48.3" y="100">SSRX2_N</text>
<text x="26.7" y="102.6">GND_E3</text>
<text x="26.7" y="105.1">GND_E4</text>
<text x="26.7" y="107.7">GND_E5</text>
<text x="48.3" y="102.6">SSRX2_P</text>
<text x="52.1" y="107.7">GND1</text>
<text x="26.7" y="110.2">GND_E6</text>
<text x="26.7" y="112.7">GND_E7</text>
<text x="52.1" y="110.2">GND2</text>
<text x="52.1" y="112.7">GND3</text>
<text x="26.7" y="115.3">GND_E8</text>
<text x="52.1" y="115.3">GND4</text>
<text x="108" y="148.3">VIN</text>
<text x="115.6" y="148.3">VSEN</text>
<text x="108" y="150.8">EN</text>
<text x="108" y="153.4">RT</text>
<text x="108" y="155.9">GND</text>
<text x="116.9" y="155.9">VFB</text>
<text x="118.2" y="153.4">SW</text>
<text x="118.2" y="150.8">SW</text>
</g>
<g font-size="2.3" fill="#f00">
<text x="183.7" y="79.4">PWR_LED_OFF</text>
<text x="249.7" y="79.4">LED_ACT</text>
</g>
<g font-size="1.8">
<text x="31.7" y="1.9">5</text>
<text x="90.1" y="1.9">4</text>
<text x="148.5" y="1.9">3</text>
<text x="206.8" y="1.9">2</text>
<text x="265.2" y="1.9">1</text>
<text x=".7" y="29.8">D</text>
<text x="295.1" y="29.8">D</text>
<text x=".7" y="80.9">C</text>
<text x="295.1" y="80.9">C</text>
<text x=".7" y="132.1">B</text>
<text x="295.1" y="132.1">B</text>
<text x=".7" y="183.3">A</text>
<text x="295.1" y="183.3">A</text>
<text x="222.3" y="202.1">Date:</text>
<text x="236" y="202.1">Monday, April 13, 2026</text>
<text x="281.7" y="202.1">V1.0</text>
<text x="31.7" y="209.2">5</text>
<text x="90.1" y="209.2">4</text>
<text x="148.5" y="209.2">3</text>
<text x="206.8" y="209.2">2</text>
<text x="222.3" y="205.6">Designed by:</text>
<text x="236.3" y="205.6">&lt;designer&gt;</text>
<text x="265.2" y="209.2">1</text>
<text x="272.8" y="205.6">Sheet:</text>
<text x="282.5" y="205.6">11</text>
<text x="285.8" y="205.6">of</text>
<text x="288.6" y="205.6">23</text>
</g>
<text font-size="1.7" x="273.1" y="202.1">Rev:</text>
</svg>
